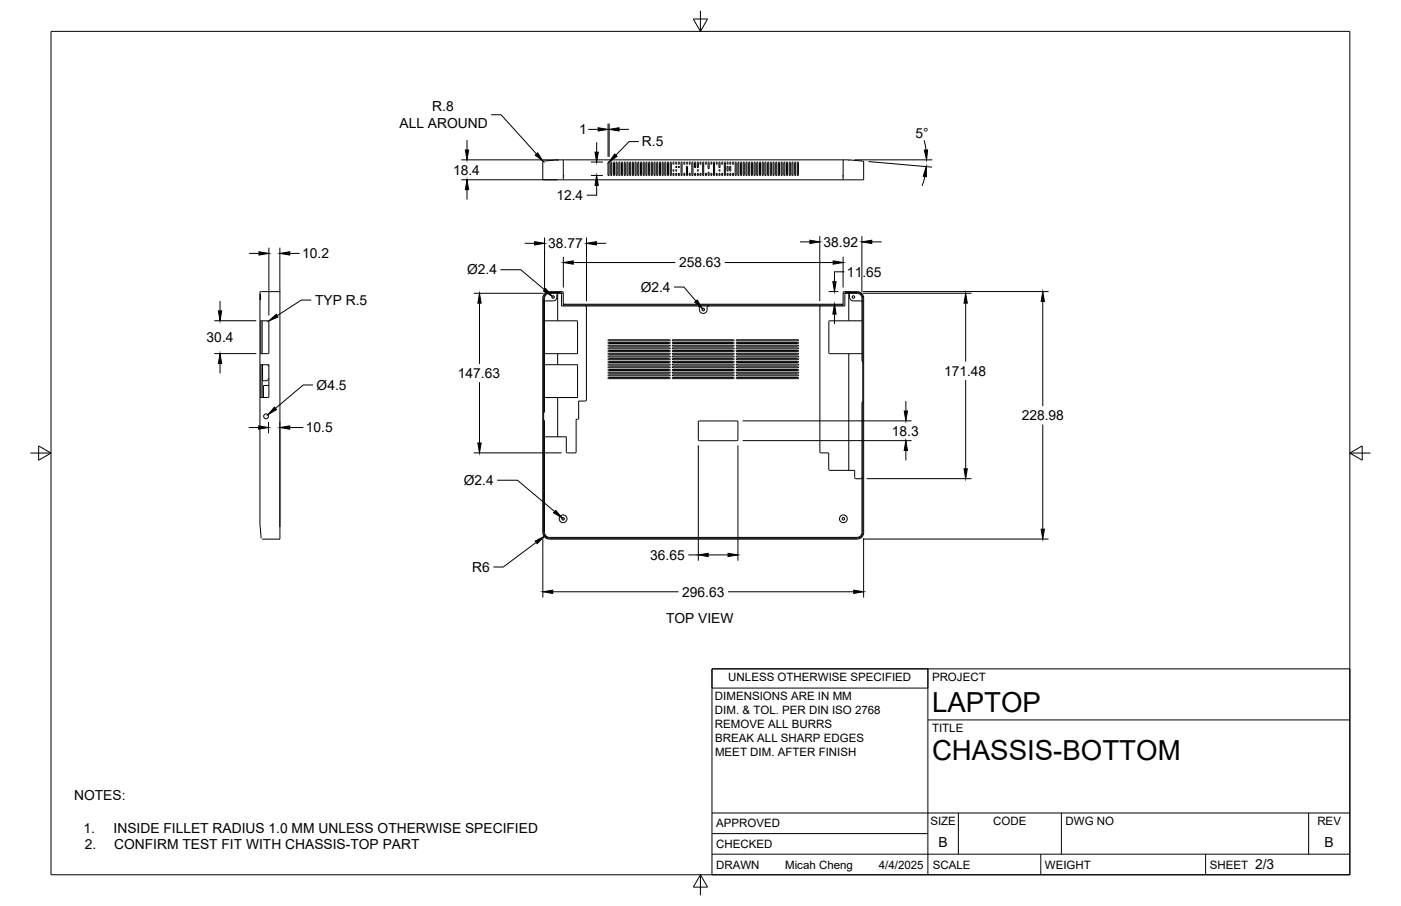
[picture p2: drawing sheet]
<svg xmlns="http://www.w3.org/2000/svg" width="432mm" height="279mm" viewBox="0 0 432 279" stroke-linecap="round" stroke-linejoin="round" font-family="sans-serif">
<!-- layer: Visible -->
<g fill="none" stroke="#000" stroke-width=".31">
<path d="M171.9 49.3h1.5M171.9 49.3v.3M171.9 49.3l-4.5 .5-.1 5.7h6.3M173.4 49.3h86.7M173.4 49.3l.2 .3v5.9M173.6 54.3h.3M173.6 55.5h86.3M187.5 50l.2 .1-.1 4-.2-.2zM188.3 50l.3 .1-.2 4-.2-.2zM189.1 50l.3 .1-.2 4-.1-.2zM189.9 50.1v3.9M189.9 50.1l.2-.1 .1 .1v3.8l-.1 .2-.2-.2"/>
<path d="M190.7 50.1v3.9M190.8 50.1l.1-.1 .2 .1v3.8l-.2 .2-.1-.2M191.6 50l.3 .1-.2 4-.1-.2zM192.5 50l.2 .1-.1 4-.2-.2zM193.3 50l.3 .1-.2 4-.1-.2zM194.1 50l.3 .1-.2 4-.1-.2zM194.9 50.1v3.9M194.9 50.1l.2-.1 .1 .1v3.8l-.1 .2-.2-.2M195.8 50l.3 .1-.2 4-.2-.2zM196.6 50l.3 .1-.2 4-.1-.2zM197.5 50l.2 .1-.1 4-.2-.2zM198.3 50l.3 .1-.2 4-.2-.2z"/>
<path d="M199.1 50l.3 .1-.2 4-.1-.2zM199.9 50.1v3.9M199.9 50.1l.2-.1 .1 .1v3.8l-.1 .2-.2-.2M200.8 50l.3 .1-.2 4-.2-.2zM201.6 50l.3 .1-.1 4-.2-.2zM202.5 50l.2 .1-.1 4-.2-.2zM203.3 50l.3 .1-.2 4-.2-.2zM204.1 50.1v3.9M204.1 50.1l.1-.1 .2 .1v3.8l-.2 .2-.1-.2M205 50l.2 .1-.1 4-.2-.2zM206.1 50.1v3.9M206.1 50.1l-.2-.1-.2 .1 .1 3.8 .1 .2 .2-.2"/>
<path d="M206.6 50l.3 .1-.2 4-.1-.2zM207.5 53.5l.2 .1-.1 .5zM207.5 50l.2 .1-.1 .5zM208.3 53.5l.3 .1-.2 .5zM208.3 50l.3 .1-.2 .5zM209.1 50.1v.4M209.1 51.5h.1M209.1 53.6v.4M209.1 53.6l.3-.1v.5l-.3-.1M209.1 51.5l.1-.2 .2 .2h-.3M209.1 50.1l.3-.1v.5l-.2 .1-.1-.1M210 50l.2 .1-.1 4-.2-.2z"/>
<path d="M210.8 53.5l.3 .1-.2 .5zM210.8 50l.3 .1-.2 .5zM211.6 50l.3 .1-.2 .5zM211.6 51.4l.3 .1-.2 2.6-.1-.1zM212.5 50l.2 .1-.1 .5zM212.5 53.5l.2 .1-.1 .5zM213.2 50.1v3.9M213.3 50.1l.1-.1 .2 .1v3.8l-.2 .2-.1-.2M214.1 53.5l.3 .1-.2 .5zM214.1 50l.3 .1-.2 1.6zM215 50l.2 .1-.1 1.6zM215 53.5l.2 .1-.1 .5z"/>
<path d="M215.8 53.5l.3 .1-.2 .5zM215.8 50l.3 .1-.2 .5zM216.6 51.2h.3M216.6 50l.3 .1-.1 4-.2-.2zM217.5 53.5l.2 .1-.1 .5zM217.5 50l.2 .1-.1 .5zM218.3 50l.3 .1-.2 1.9zM218.3 53.2l.3 .1-.2 .8-.2-.1zM219.1 53.5l.3 .1-.1 .5zM219.1 50l.3 .1-.1 .5zM220 50l.2 .1-.1 4-.2-.2zM220.8 53.5l.3 .1-.2 .5z"/>
<path d="M220.8 50l.3 .1-.2 .5zM221.6 50l.3 .1-.1 1.6zM221.6 53.5l.3 .1-.1 .5zM222.4 50.1v.4M222.4 53.6v.4M222.4 53.6l.3-.1v.5l-.3-.1M222.4 50.1l.3-.1v.5l-.1 .1-.2-.1M223.2 50.1v3.9M223.3 53.9l.1 .2 .2-.2M223.3 50.1l.1-.1 .2 .1M223.6 50.1v3.9M224.1 51.4l.3 .1-.1 1.3-.2-.2z"/>
<path d="M224.1 53.5l.3 .1-.1 .5zM224.1 50l.3 .1-.1 .5zM225 51.4l.2 .1-.1 1.3-.2-.2zM225 53.5l.2 .1-.1 .5zM225 50l.2 .1-.1 .5zM225.8 50l.3 .1-.2 .5zM225.8 53.5l.3 .1-.2 .5zM226.6 50.1v3.9M226.6 50.1l.1-.1 .2 .1v3.8l-.2 .2-.1-.2M227.5 50l.2 .1-.1 4-.2-.2zM228.3 50l.3 .1-.2 4-.1-.2zM229.1 50l.3 .1-.2 4-.1-.2z"/>
<path d="M230 50l.2 .1-.1 4-.2-.2zM230.8 50l.3 .1-.2 4-.1-.2zM231.6 50l.3 .1-.2 4-.1-.2zM232.4 50.1v3.9M232.4 50.1l.2-.1 .1 .1v3.8l-.1 .2-.2-.2M233.3 50l.3 .1-.2 4-.1-.2zM234.1 50l.3 .1-.1 4-.2-.2zM235 50l.2 .1-.1 4-.2-.2zM235.7 50.1v3.9M235.8 50.1l.1-.1 .2 .1v3.8l-.2 .2-.1-.2M236.6 50.1v3.9M236.6 50.1l.2-.1 .1 .1v3.8l-.1 .2-.2-.2"/>
<path d="M237.5 50l.2 .1-.1 4-.2-.2zM238.3 50l.3 .1-.2 4-.1-.2zM239.1 50l.3 .1-.1 4-.2-.2zM240 50l.2 .1-.1 4-.2-.2zM240.8 50l.3 .1-.2 4-.1-.2zM241.6 50l.3 .1-.1 4-.2-.2zM242.5 50l.2 .1-.1 4-.2-.2zM243.3 50l.3 .1-.2 4-.1-.2zM244.1 50l.3 .1-.1 4-.2-.2zM245 50l.2 .1-.1 4-.2-.2zM245.7 50.1v3.9M245.8 50.1l.1-.1 .2 .1v3.8l-.2 .2-.1-.2"/>
<path d="M259.5 54.3h.4M260.1 49.3h1.5M260.1 49.3l-.2 .3v5.9M261.6 49.3v.3M261.6 49.3l4.3 .4M266 49.7l.2 .2v5.6h-6.3M80.1 98.9l2.8 .2v9.8l-.2 .2M80.1 98.9l.1-8.9 6.1-.1v76.4h-5.5M80.1 98.9v10.2M80.2 90.8v1.6zM80.4 98.9v10.2M80.8 98.9v10.2"/>
<path d="M167.8 98.9l10.2 .1v9.9l-.1 .2M171.9 90.5v8.4M172 90.5l-.4 .3a1.41 1.41 0 0 1-1.1 2h-2.3l-.4 .3M172.8 90.5l.3 .3v3.6h87.3v-3.6M173.1 90.5l-.3-.3-4 .1-1 .8-.2 .8v72.3l.5 1.3 1.2 .5h94.9l1.2-.5 .5-1.2v-72.4l-.2-.8a1.72 1.72 0 0 0-1.5-.9h-3.5l-.3 .3M173.6 90.5h-4.3a1.5 1.5 0 0 0-1.5 1.4v35.1l-.2 .4M173.6 90.3v3.2l.4 .3M173.6 94.4v-.6h86.3v.6M173.6 94.1h86.3M173.6 90.3l-.3-.4h-4a2.04 2.04 0 0 0-2 2v72.3a2.04 2.04 0 0 0 2 2.1l94.9-.1a2 2 0 0 0 2-1.9v-72.4a2 2 0 0 0-2-2h-4l-.3 .4M180.4 94.3l.3 .4v28.6l-.3 .4h-2v5.3l-.2 .2-.6 .1v10l-.3 .4M215.2 94.4h.1"/>
<path d="M215.2 94.3l.3 .2v1M215.6 95.5a1.2 1.2 0 0 0 1.2 1.2 1.2 1.2 0 0 0 1.2-1.2M217.9 94.7v.8M218.2 94.4h.1M218.2 94.3l-.2 .4M253 94.3l-.3 .4v44.6l.3 .4h2.4v5l.4 .3M255.5 99.1v9.8M259.9 90.5h4.3a1.47 1.47 0 0 1 1.5 1.4v19.5l.2 .3M259.9 90.3v3.2l-.4 .3M260.7 90.5l-.3 .3M261.5 90.5l.3 .3a1.43 1.43 0 0 0 1.2 2M261.6 90.5v8.4"/>
<path d="M263 92.8h2.3M265.3 92.8l.4 .3M265.7 98.9h-10.1l-.1 .2M80.1 112.5h2.6l.2 .1v9.8l-.2 .2h-2.6M80.1 109.1h2.6M80.1 112.5v10.1M80.1 109.1v3.4M80.4 112.5v10.1M80.8 112.5v10.1M80.9 112.5v4.7M80.9 117.2l.2 .2M82.5 112.5l.4 .4"/>
<path d="M82.9 116.7l-.5 .7h-1.3M82.9 118.9h-1.6l-.1 3.7M167.8 112.5h10.1l.1 .1v9.9l-10.2 .1M167.8 109.1h10M171.9 109.1v3.4M187.5 109.8h18.9l.2 .1-.2 .2h-18.8zM187.5 114.8h18.9l.2 .1-.2 .2h-18.8zM187.5 104.8h18.9l.2 .1-.2 .2h-18.8zM187.5 114l18.9-.1 .2 .2-.2 .2h-18.8zM187.5 109l18.9-.1 .2 .2-.2 .2h-18.8zM187.5 112.3h18.9l.2 .1-.2 .2h-18.8zM187.5 108.1h18.9l.2 .2-.2 .1h-18.8z"/>
<path d="M187.5 113.1h18.9l.2 .2-.2 .1h-18.8zM187.5 105.6h18.9l.2 .2-.2 .1h-18.8zM187.6 106.8h18.8M187.6 111.8h18.8M187.6 107.6h18.8M187.6 116.8h18.8M187.6 110.9h18.8M187.6 115.9h18.8M187.6 107.6v-.3h18.8l.2 .1-.2 .2M187.6 111.8v-.4h18.8l.2 .2-.2 .2M187.6 110.9v-.3h18.8l.2 .2-.2 .1M187.6 115.9v-.3h18.8l.2 .1-.2 .2"/>
<path d="M187.6 106.7v-.3h18.8l.2 .2-.2 .1M187.6 116.8l-.2-.2 .2-.2h18.8l.2 .2-.2 .2M207.3 104.8h18.8l.2 .1-.2 .2h-18.7zM207.3 114.8h18.8l.2 .1-.2 .2h-18.7zM207.3 113.1h18.8l.2 .2-.2 .1h-18.7zM207.3 109.8h18.8l.2 .1-.2 .2h-18.7zM207.3 108.1h18.8l.2 .2-.2 .1h-18.7zM207.3 105.6h18.8l.2 .2-.2 .1h-18.7zM207.3 109l18.8-.1 .2 .2-.2 .2h-18.7zM207.3 112.3h18.8l.2 .1-.2 .2h-18.7zM207.3 114l18.8-.1 .2 .2-.2 .2h-18.7zM207.4 106.8h18.7"/>
<path d="M207.4 111.8h18.7M207.4 107.6h18.7M207.4 116.8h18.7M207.4 110.9h18.7M207.4 115.9h18.7M207.4 116.8l-.2-.2 .2-.2h18.7l.2 .2-.2 .2M207.4 111.8l-.2-.2 .2-.2h18.7l.2 .2-.2 .2M207.4 106.7l-.2-.1 .2-.2h18.7l.2 .2-.2 .1M207.4 107.6l-.2-.2 .2-.1h18.7l.2 .1-.2 .2M207.4 110.9l-.2-.1 .2-.2h18.7l.2 .2-.2 .1M207.4 115.9l-.2-.2 .2-.1h18.7l.2 .1-.2 .2M227 108.1h18.9l.2 .2-.2 .1h-18.8z"/>
<path d="M227 109.8h18.9l.2 .1-.2 .2h-18.8zM227 113.1h18.9l.2 .2-.2 .1h-18.8zM227 114.8h18.9l.2 .1-.2 .2h-18.8zM227 104.8h18.9l.2 .1-.2 .2h-18.8zM227 114l18.9-.1 .2 .2-.2 .2h-18.8zM227 112.3h18.9l.2 .1-.2 .2h-18.8zM227 109l18.9-.1 .2 .2-.2 .2h-18.8zM227 105.6h18.9l.2 .2-.2 .1h-18.8zM227.1 106.8h18.8M227.1 111.8h18.8M227.1 107.6h18.8M227.1 116.8h18.8"/>
<path d="M227.1 110.9h18.8M227.1 115.9h18.8M227.1 106.7l-.2-.1 .2-.2h18.8l.2 .2-.2 .1M227.1 111.8l-.2-.2 .2-.2h18.8l.2 .2-.2 .2M227.1 116.8v-.4h18.8l.2 .2-.2 .2M227.1 115.9l-.2-.2 .2-.1h18.8l.2 .1-.2 .2M227.1 110.9l-.2-.1 .2-.2h18.8l.2 .2-.2 .1M227.1 107.6l-.2-.2 .2-.1h18.8l.2 .1-.2 .2M255.5 108.9l.1 .2M255.6 109.1h10.1M261.6 109.1v36M80.1 122.6v39.1l.4 4.3"/>
<path d="M167.8 134.4l.4 .3h6.3l.1 4.8 2.6 .2M171.9 122.6v12.1M215.3 130l.3-.2 11.7 .1 .1 .3v5.5l-.3 .2-11.7-.1-.2-.2zM265.9 123.8l-.2 .3v40.2a1.47 1.47 0 0 1-1.5 1.4h-94.9a1.52 1.52 0 0 1-1.5-1.5v-34.5l-.2-.3M255.8 145.1h7.6l.1 2.4 1.8 .1M265.7 147.3l-.4 .3"/>
<circle cx="207.6" cy="52.6" r=".18"/>
<circle cx="208.4" cy="52.6" r=".18"/>
<circle cx="208.4" cy="51.5" r=".17"/>
<circle cx="215.1" cy="52.6" r=".18"/>
<circle cx="221.7" cy="52.6" r=".18"/>
<circle cx="170.5" cy="91.6" r=".39"/>
<circle cx="216.8" cy="95.5" r=".39"/>
<circle cx="263" cy="91.6" r=".39"/>
<circle cx="82" cy="128.4" r=".75"/>
<circle cx="173.6" cy="160" r="1.2"/>
<circle cx="173.6" cy="160" r=".39"/>
<circle cx="259.9" cy="160" r="1.2"/>
<circle cx="259.9" cy="160" r=".39"/>
</g>
<!-- layer: Border -->
<path d="M15.7 9.7h400.3v260.1h-400.3zM213.7 5.9h4.4l-2.2 3.8zM215.9 3.3v6.4M9.4 139.7h6.3M11.9 137.5l3.8 2.2-3.8 2.2zM416 139.7h6.4M416 139.7l3.8-2.2v4.4zM215.9 269.8l2.2 3.8h-4.4zM215.9 269.8v6.3" fill="none" stroke="#000" stroke-width=".31"/>
<!-- layer: Titleblock -->
<path d="M219.4 206.3h196.6v63.5h-196.6zM286 206.3v63.5M286 222h130M219.4 257.1h66.6M219.4 250.7h196.6M295.4 250.7v12.7M327.1 250.7v12.7M403.3 250.7v12.7M219.4 263.4h196.6M320.8 263.4v6.4M371.6 263.4v6.4" fill="none" stroke="#000" stroke-width=".31"/>
<!-- layer: Custom Tables -->
<path d="M219.4 206.3h66.6v5.9h-66.6z" fill="none" stroke="#000" stroke-width=".31"/>
<!-- layer: FD_Dimensions -->
<g fill="none" stroke="#000" stroke-width=".31">
<path d="M151.4 35.4h3l11 12.1M181.3 39.9h3.1M187.4 38.1v10.3M187.7 38.1v10.3M190.8 39.9h3M142.2 49.3h30M142.2 55.4h29.7M143.9 43.2v3M143.9 58.5v3M182.1 50h3.7M182.1 54.1h3.7M183.9 57.2v3h-3.1"/>
<path d="M183.9 43.9v3M196.9 43.7h-3l-4.1 4.1M263.4 49.3h24M267.7 49.8l19.6 1.7M284.8 43.3l.6 2.9M285.1 54.4l-.9 2.9M76.8 78.1h3M82.9 76.4v20.9M86.3 76.4v13.7M89.3 78.1h3.1M161.7 75h3.1M167.8 73.3v16.8"/>
<path d="M173.6 79.2v9.5M180.8 73.3v19.6M183.8 75h3.1M246.6 74.6h3M252.7 72.8v20.1M259.8 79.2v9.5M265.6 72.8v17.3M268.7 74.6h3M66 98.9h13M67.8 92.8v3.1M95.9 92.5h-3l-7.5 4.8M146 90.4h21.5"/>
<path d="M147.8 93.5v18.7M154.2 83.2h6.3l7.3 6.2M176.7 81h31.4M207.8 88.5h3l3.7 4.4M223.4 81h33.4M255.4 89.9h3M257.2 96.9v3M260.2 83.8h-3v3.1M266 89.9h57.2M266 90.4h33.4M297.6 93.5v18M321.4 93v32.3"/>
<path d="M66 109.1h13M67.8 112.1v3M96.5 118.7h-3l-8.6 7.2M147.8 117.9v18.7M297.6 117.2v27.4M76.7 131.8h3M82.8 130.2v3.4M86.3 130.1v32.4M89.3 131.8h4.2M146 139.7h27.1M215.2 137.3v35.6M227.4 137.3v35.6"/>
<path d="M228.9 129.8h52.1M228.9 135.9h52.1M279.2 123.7v3M279.2 138.9v3.1M321.4 130.9v32.3M153.2 148.1h6.3l11.4 9.7M267.1 147.6h32.3M165.3 167.3l-10.2 7.6h-3M167.3 166v18.3M212.2 171.1h3M218.3 171.1h6.1M266 166.2h57.2"/>
<path d="M266.2 166v18.3M170.3 182.5h38.8M224.4 182.5h38.7"/>
</g>
<g fill="#000" stroke="#000" stroke-width=".31">
<path d="M184.4 39.4l3 .5-3 .5zM187.7 39.9l3.1-.5v1zM143.4 46.2h1l-.5 3.1zM143.9 55.4l.5 3.1h-1zM165 47.8l.7-.7 1.7 2.6zM183.4 46.9h1l-.5 3.1zM183.9 54.1l.5 3.1h-1zM189.5 47.5l.7 .7-2.5 1.8zM285.5 51.4v3.1l-1-.2zM284.9 46.3l1-.1-.3 3.1zM79.8 77.6l3.1 .5-3.1 .6zM86.3 78.1l3-.5v1.1z"/>
<path d="M164.8 74.5l3 .5-3 .5zM180.8 75l3-.5v1zM249.6 74.1l3.1 .5-3.1 .5zM265.6 74.6l3.1-.5v1zM67.3 95.9h1l-.5 3zM82.8 99l2.3-2.1 .6 .9zM147.8 90.4l.5 3.1h-1zM168.2 89l2 2.3-2.7-1.6zM173.6 81l3.1-.5v1zM214.1 93.2l.8-.7 1.6 2.7zM257.2 93.8l.5 3.1h-1zM256.7 86.9h1l-.5 3z"/>
<path d="M256.8 80.5l3 .5-3 .5zM297.6 90.4l.5 3.1h-1zM321.4 89.9l.5 3.1h-1zM67.8 109.1l.5 3h-1zM79.7 131.3l3.1 .5-3.1 .6zM84.6 125.5l.6 .8-2.6 1.6zM86.3 131.8l3-.5v1.1zM147.3 136.6h1l-.5 3.1zM278.7 126.7h1l-.5 3.1zM279.2 135.9l.5 3h-1zM171.3 157.4l2 2.3-2.7-1.6zM297.1 144.6h1l-.5 3z"/>
<path d="M165 166.9l2.7-1.5-2.1 2.3zM215.2 171.1l3.1-.5v1zM224.4 170.6l3 .5-3 .5zM320.9 163.2h1l-.5 3zM167.3 182.5l3-.5v1zM263.1 182l3.1 .5-3.1 .5z"/>
</g>
<g font-size="8.5">
<text x="287.3" y="219.5">LAPTOP</text>
<text x="287.3" y="234.5">CHASSIS-BOTTOM</text>
</g>
<g font-size="4.3">
<text x="133.2" y="34.3">R.8</text>
<text x="123.1" y="39.4">ALL AROUND</text>
<text x="178.5" y="41.4">1</text>
<text x="197.9" y="45.2">R.5</text>
<text x="282.1" y="42.5">5°</text>
<text x="139.7" y="53.9">18.4</text>
<text x="171.5" y="61.7">12.4</text>
<text x="169" y="76.5">38.77</text>
<text x="253.9" y="76.1">38.92</text>
<text x="93.2" y="79.7">10.2</text>
<text x="209.3" y="82.5">258.63</text>
<text x="144" y="84.6">Ø2.4</text>
<text x="261" y="85.3">11.65</text>
<text x="97.1" y="94">TYP R.5</text>
<text x="197.5" y="90">Ø2.4</text>
<text x="63.7" y="105.3">30.4</text>
<text x="141.1" y="116.6">147.63</text>
<text x="291" y="115.9">171.48</text>
<text x="97.6" y="120.2">Ø4.5</text>
<text x="314.9" y="129.6">228.98</text>
<text x="94.3" y="133.3">10.5</text>
<text x="274.9" y="134.3">18.3</text>
<text x="142.9" y="149.6">Ø2.4</text>
<text x="200.4" y="172.6">36.65</text>
<text x="145.6" y="176.4">R6</text>
<text x="210.3" y="184">296.63</text>
<text x="205.3" y="192.1">TOP VIEW</text>
<text x="22.9" y="246.6">NOTES:</text>
<text x="25.8" y="256.8">1.</text>
<text x="35" y="256.8">INSIDE FILLET RADIUS 1.0 MM UNLESS OTHERWISE SPECIFIED</text>
<text x="26.1" y="261.9">2.</text>
<text x="35.2" y="261.9">CONFIRM TEST FIT WITH CHASSIS-TOP PART</text>
<text x="289.3" y="261.2">B</text>
<text x="408.2" y="261.2">B</text>
<text x="386.8" y="268.1">2/3</text>
</g>
<g font-size="3.5">
<text x="220.4" y="216">DIMENSIONS ARE IN MM</text>
<text x="224.5" y="210.1">UNLESS OTHERWISE SPECIFIED</text>
<text x="287.3" y="210.1">PROJECT</text>
<text x="220.4" y="220.3">DIM. &amp; TOL. PER DIN ISO 2768</text>
<text x="220.4" y="224.5">REMOVE ALL BURRS</text>
<text x="287.3" y="225.8">TITLE</text>
<text x="220.4" y="228.8">BREAK ALL SHARP EDGES</text>
<text x="220.4" y="233.1">MEET DIM. AFTER FINISH</text>
<text x="220.7" y="255.2">APPROVED</text>
<text x="286.7" y="254.5">SIZE</text>
<text x="306.1" y="254.5">CODE</text>
<text x="328.4" y="254.5">DWG NO</text>
<text x="406" y="254.5">REV</text>
<text x="220.7" y="261.5">CHECKED</text>
<text x="220.7" y="267.9">DRAWN</text>
<text x="242" y="267.9">Micah Cheng</text>
<text x="270.9" y="267.9">4/4/2025</text>
<text x="287.5" y="267.9">SCALE</text>
<text x="322.1" y="267.9">WEIGHT</text>
<text x="372.9" y="267.9">SHEET</text>
</g>
</svg>
